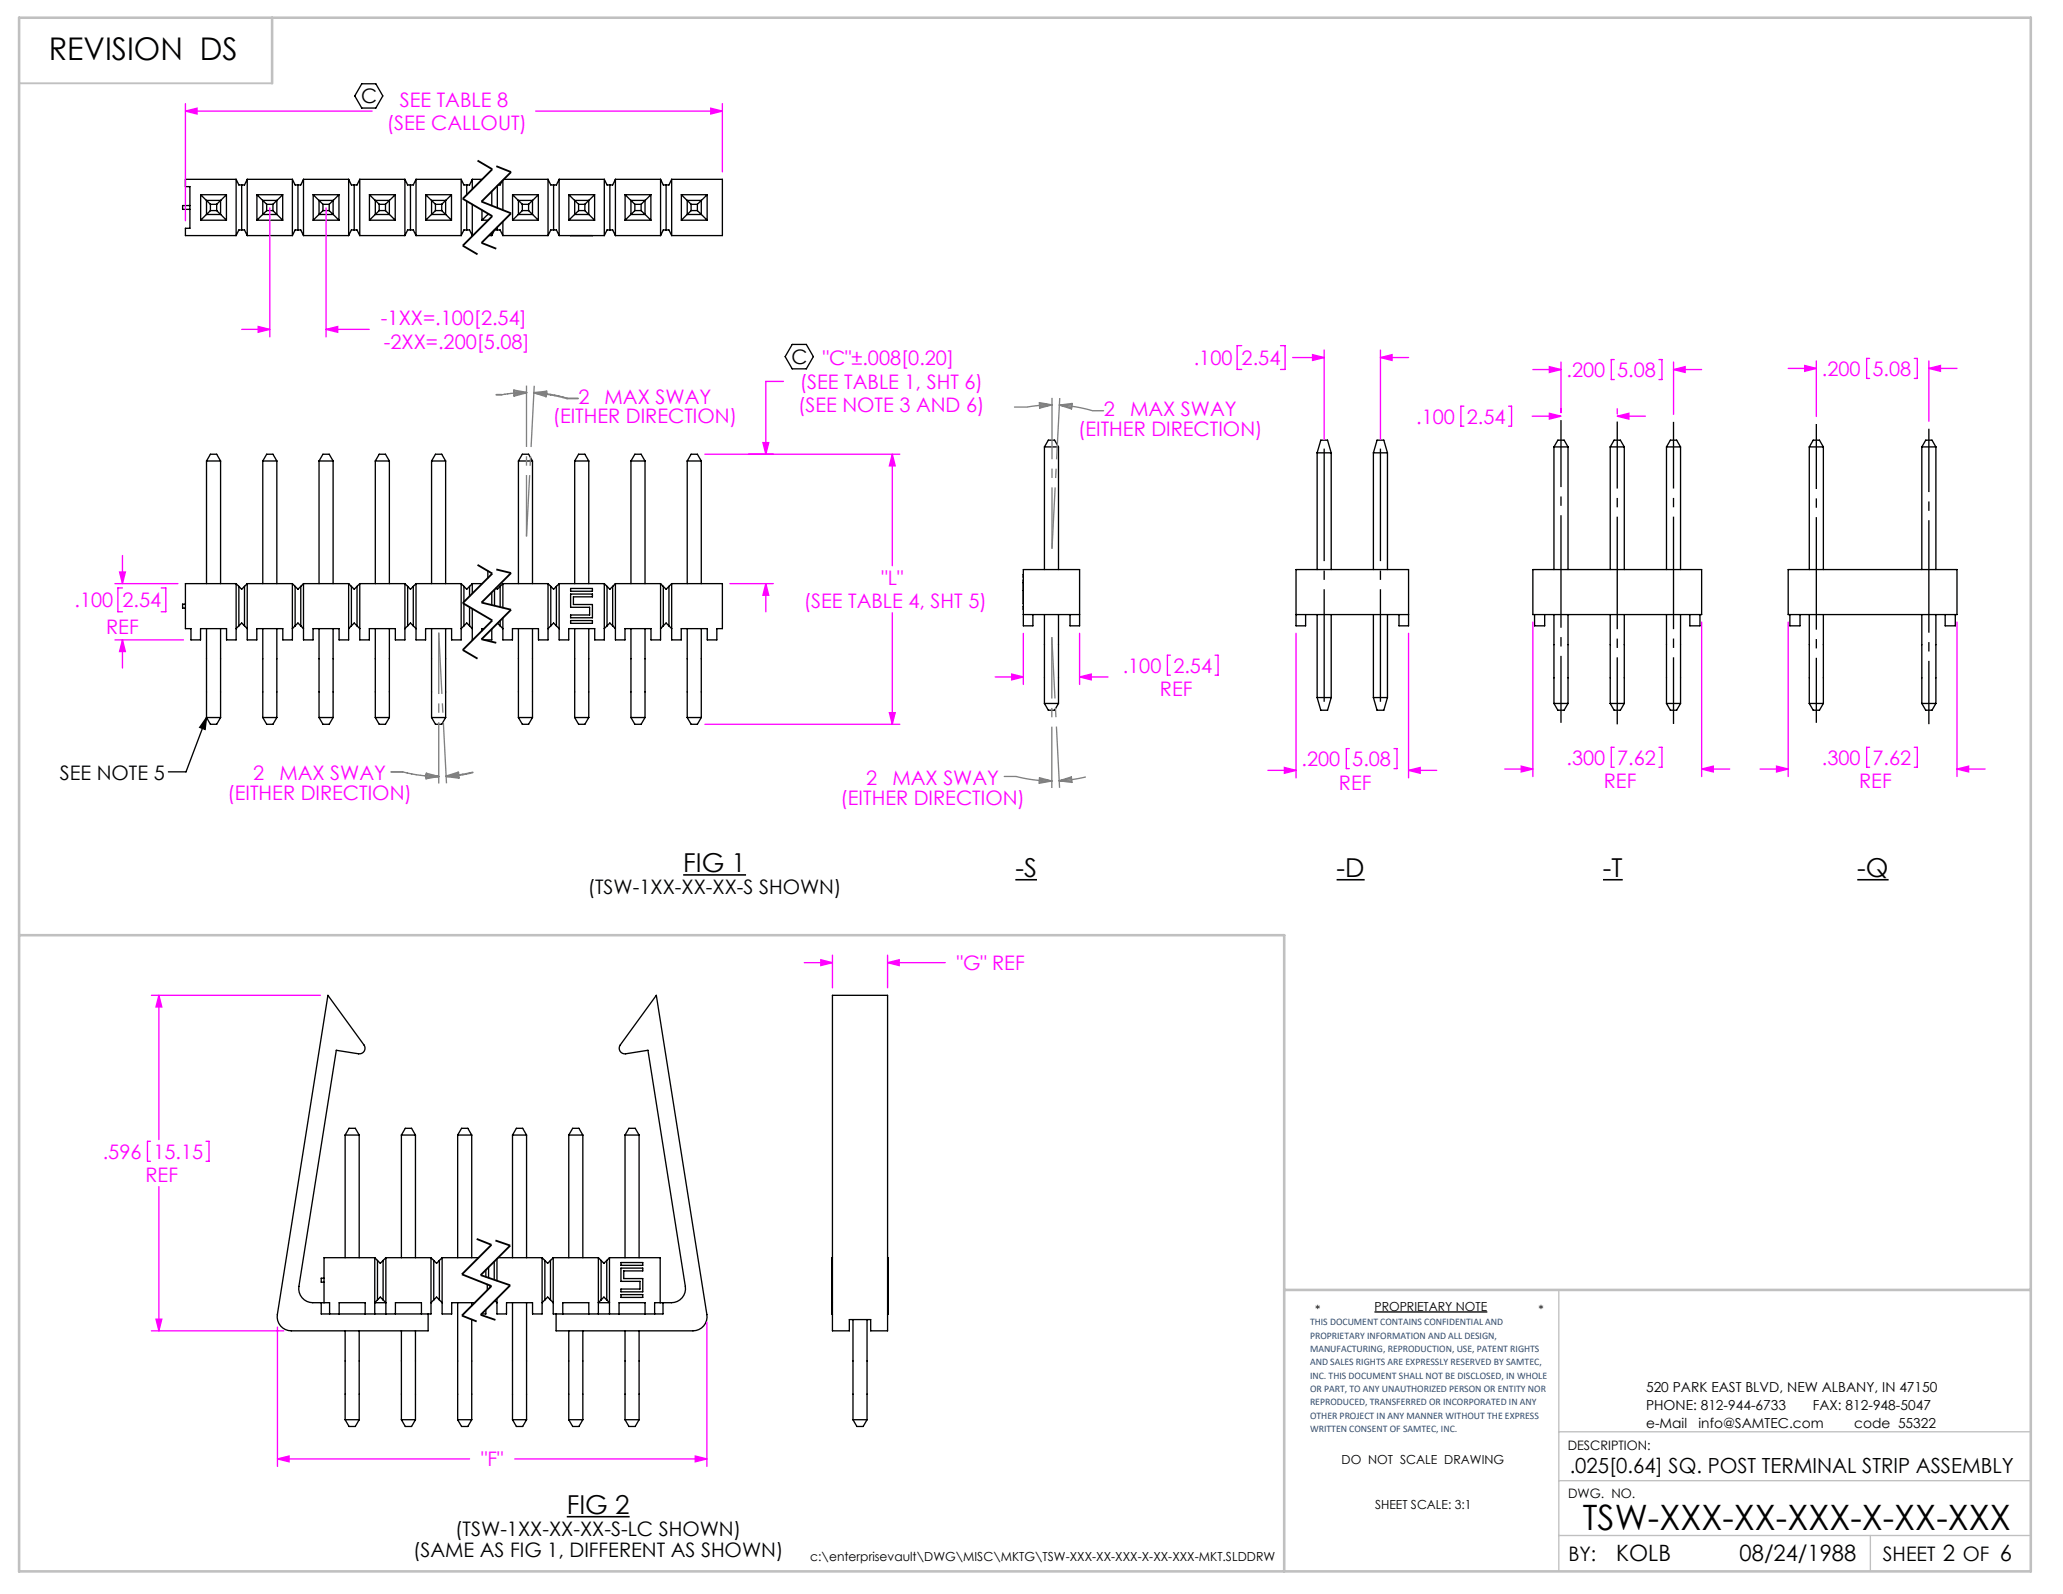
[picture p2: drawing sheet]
<svg xmlns="http://www.w3.org/2000/svg" width="279mm" height="216mm" viewBox="0 0 279 216" stroke-linecap="round" stroke-linejoin="round" font-family="sans-serif">
<path d="M0 0h279.4v215.9h-279.4z" fill="none" stroke="#fff" stroke-width=".18"/>
<g fill="none" stroke="#000" stroke-width=".18">
<path d="M49 11.3h1.9l.9 1.7-.9 1.6h-1.9l-1-1.6zM25.7 27.8h-1v.6h1M27.2 26.4h3.5M27.2 29.8h3.5M27.2 26.4l.8 .8M27.2 26.4v3.4M28 27.1v2M28 27.1h1.9v2M28 29.1h1.9M28 27.1l.5 .6M28 29l-.8 .8M28.5 27.7h.8"/>
<path d="M28.5 28.5h.8M28.5 27.7v.8M28.5 28.5l-.5 .6M29.3 27.7v.8M29.3 28.5l.6 .6M29.9 29l.8 .8M30.7 26.4v3.4M30.7 26.4l-1.4 1.3M32 24.3h-6.9v1h.6v5.6h-.6v1h6.9M32 24.3v7.6M32 24.3l.4 .8h.7l.4-.8M32 31.9l.4-.8h.7l.4 .8"/>
<path d="M32.7 25.1v6M33.5 24.3v7.6M33.5 31.9h6.1M33.5 24.3h6.1M34.8 26.4h3.5M34.8 29.8h3.5M34.8 26.4l1.3 1.3M34.8 26.4v3.4M35.6 27.1h1.9v2h-1.9zM36.1 27.7h.9M36.1 28.5h.9M36.1 27.7v.8"/>
<path d="M36.1 28.5l-1.3 1.3M37 28.5l.5 .6M37 27.7v.8M37.5 29l.8 .8M38.3 26.4v3.4M38.3 26.4l-1.3 1.3M39.6 24.3v7.6M39.6 24.3l.4 .8h.7l.4-.8M39.6 31.9l.4-.8h.7l.4 .8M40.4 25.1v6M41.1 24.3v7.6M41.1 31.9h6.1"/>
<path d="M41.1 24.3h6.1M42.4 26.4h3.5M42.4 29.8h3.5M42.4 26.4l1.3 1.3M42.4 26.4v3.4M43.7 27.7h.9M43.7 28.5h.9M43.7 28.5l-1.3 1.3M43.7 27.7v.8M44.6 28.5l.5 .6M44.6 27.7v.8M45.1 27.1h-1.9v2h1.9"/>
<path d="M45.1 27.1v2M45.1 27.1l-.5 .6M45.1 29l.8 .8M45.9 26.4v3.4M45.9 26.4l-.8 .8M47.2 24.3v7.6M47.2 24.3l.4 .8h.8l.3-.8M47.2 31.9l.4-.8h.8l.3 .8M48 25.1v6M48.7 24.3v7.6M48.7 31.9h6.1M48.7 24.3h6.1"/>
<path d="M50 26.4h3.5M50 29.8h3.5M50 26.4l1.4 1.3M50 26.4v3.4M51.4 27.7h.8M51.4 28.5h.8M51.4 27.7v.8M51.4 28.5l-1.4 1.3M52.2 28.5l.5 .6M52.2 27.7v.8M52.7 27.1h-1.9v2h1.9M52.7 27.1v2"/>
<path d="M52.7 27.1l-.5 .6M52.7 29l.8 .8M53.5 26.4v3.4M53.5 26.4l-.8 .8M54.8 24.3v7.6M54.8 24.3l.4 .8h.8l.3-.8M54.8 31.9l.4-.8h.8l.3 .8M55.6 25.1v6M56.3 24.3v7.6M56.3 31.9h6.2M56.3 24.3h6.2M57.7 26.4h3.4"/>
<path d="M57.7 29.8h3.4M57.7 26.4l1.3 1.3M57.7 26.4v3.4M58.4 27.1h2v2h-2zM58.4 29l-.7 .8M59 27.7h.8M59 28.5h.8M59 28.5l-.6 .6M59 27.7v.8M59.8 28.5l1.3 1.3M59.8 27.7v.8M61.1 26.4v3.4"/>
<path d="M61.1 26.4l-1.3 1.3M62.5 24.3v7.6M62.5 24.3l.3 .8h.8l.4-.8M62.5 31.9l.3-.8h.8l.4 .8M63.2 25.1v1.3M63.2 27.2v3.9M64 24.3v1.3M64 27.7v4.2M64 31.9h.1M64 24.3h1.3M65.3 29.8h.8M65.3 28.5v1.3"/>
<path d="M65.3 27.2v.1M66.1 28.9v.2M66.1 29.1h.2M66.1 29l-.8 .8M66.2 29l-.1 .1M66.2 31.9h.4M66.6 25.9v2M66.6 31.5v.4M66.6 31.9l.4-.8h.7l.4 .8M67.4 25.2v3M67.4 30.8v.3M68 24.5l-.3 .6h-.2"/>
<path d="M68.1 24.4v4.1M68.1 30v1.9M68.1 31.9h6.1M68.2 24.3h6M69.4 26.4v3.4M69.4 26.4l.8 .8M69.4 26.4h3.5M69.4 29.8h3.5M70.2 27.1v2h1.9M70.2 27.1h1.9M70.2 27.1l.5 .6M70.7 27.7h.9"/>
<path d="M70.7 28.5h.9M70.7 27.7v.8M70.7 28.5l-1.3 1.3M71.6 27.7v.8M71.6 28.5l.5 .6M72.1 27.1v2M72.1 29l.8 .8M72.1 27.1l-.5 .6M72.9 26.4v3.4M72.9 26.4l-.8 .8M74.2 24.3v7.6M74.2 24.3l.4 .8h.8l.3-.8"/>
<path d="M74.2 31.9l.4-.8h.8l.3 .8M75 25.1v6M75.7 24.3v7.6M75.7 31.9h6.1M75.7 24.3h6.1M77 26.4v3.4M77 26.4l1.4 1.3M77 26.4h3.5M77 29.8h3.5M77.3 31.9h2.9M78.4 27.7h.8M78.4 28.5h.8"/>
<path d="M78.4 28.5l-1.4 1.3M78.4 27.7v.8M79.2 28.5l.5 .6M79.2 27.7v.8M79.7 27.1h-1.9v2h1.9M79.7 27.1v2M79.7 27.1l-.5 .6M79.7 29l.8 .8M80.5 26.4v3.4M80.5 26.4l-.8 .8M81.8 24.3v7.6M81.8 31.9l.4-.8h.8l.3 .8"/>
<path d="M81.8 24.3l.4 .8h.8l.3-.8M82.6 25.1v6M83.3 24.3v7.6M83.3 31.9h6.2M83.3 24.3h6.2M84.7 26.4v3.4M84.7 26.4l1.3 1.3M84.7 26.4h3.5M84.7 29.8h3.5M85.5 29.1v-2h1.9v2M85.5 29.1h1.9M85.5 29l-.8 .8"/>
<path d="M86 27.7h.8M86 28.5h.8M86 27.7v.8M86 28.5l-.5 .6M86.8 28.5l.6 .6M86.8 27.7v.8M87.4 29l.8 .8M88.2 26.4l-1.4 1.3M88.2 26.4v3.4M89.5 24.3v7.6M89.5 24.3l.3 .8h.8l.4-.8M89.5 31.9l.3-.8h.8l.4 .8"/>
<path d="M90.2 25.1v6M91 24.3h6.8v7.6h-6.8M91 24.3v7.6M92.3 26.4v3.4M92.3 26.4l1.3 1.3M92.3 26.4h3.5M92.3 29.8h3.5M93.1 29.1v-2h1.9v2M93.1 29.1h1.9M93.1 29l-.8 .8M93.6 28.5l-.5 .6M93.6 27.7h.8"/>
<path d="M93.6 28.5h.8M93.6 27.7v.8M94.4 28.5l.6 .6M94.4 27.7v.8M95 29l.8 .8M95.8 26.4v3.4M95.8 26.4l-1.4 1.3M107.3 46.7h1.9l1 1.6-1 1.7h-1.9l-1-1.7zM25.1 79.1h6.9v7.6h-1.3v-1.6h-3.5v1.6h-1.3v-1.6h-.8zM28 62.4h1.9M28 62.4l.5-.9h.8l.6 .9M28 62.4v16.7"/>
<path d="M29.9 62.4v16.7M32 79.1l.7 .7 .4-.4M32.4 79.4v5.4M33.1 79.4v5.4M33.5 79.1v7.6h1.3v-1.6h3.5v1.6h1.3v-7.6M33.5 79.1h6.1M33.5 79.1l-.4 .3M35.6 62.4h1.9M35.6 62.4l.5-.9h.9l.5 .9M35.6 62.4v16.7M37.5 62.4v16.7M39.6 79.1l.8 .7 .3-.4"/>
<path d="M40 79.4v5.4M40.7 79.4v5.4M41.1 79.1v7.6h1.3v-1.6h3.5v1.6h1.3v-7.6M41.1 79.1h6.1M41.1 79.1l-.4 .3M43.2 62.4h1.9M43.2 62.4l.5-.9h.9l.5 .9M43.2 62.4v16.7M45.1 62.4v16.7M47.2 79.1l.8 .7 .7-.7M47.6 79.4v5.4M48.4 79.4v5.4"/>
<path d="M48.7 79.1v7.6h1.3v-1.6h3.5v1.6h1.3v-7.6M48.7 79.1h6.1M50.8 62.4h1.9M50.8 62.4l.6-.9h.8l.5 .9M50.8 62.4v16.7M52.7 62.4v16.7M54.8 79.1l.8 .7 .4-.4M55.2 79.4v5.4M56 79.4v5.4M56.3 79.1v7.6h1.3v-1.6h3.6v1.6h1.3v-7.6M56.3 79.1h6.2M56.3 79.1l-.3 .3"/>
<path d="M58.4 62.4h2M58.4 62.4l.6-.9h.8l.6 .9M58.4 62.4v16.7M60.4 62.4v16.7M62.5 79.1l.7 .7 .4-.4M62.8 79.4v2.1M63.6 79.4v1.4M64 79.1h1.3M64 79.1v1.3M64 79.1l-.4 .3M66.1 77.3v1M67 79.9v2.1"/>
<path d="M67.7 79.4v2.8M68.1 79.1h6.1M68.1 79.1v3.2M68.1 79.1l-.7 .7-.2-.2M70.2 62.4h1.9M70.2 62.4l.5-.9h.9l.5 .9M70.2 62.4v16.7M72.1 62.4v16.7M74.2 79.1v7.6h-1.3v-1.6h-3.5v1.6h-1.3v-3M74.2 79.1l.8 .7 .7-.7M74.6 79.4v5.4M75.4 79.4v5.4"/>
<path d="M75.7 79.1v7.6h1.3v-1.6h3.5v1.6h1.3v-7.6M75.7 79.1h6.1M77.3 79.7h2.9v.4h-2.9zM77.8 62.4h1.9M77.8 62.4l.6-.9h.8l.5 .9M77.8 62.4v16.7M79.7 62.4v16.7M81.8 79.1l.8 .7 .7-.7M82.2 79.4v5.4M83 79.4v5.4M83.3 79.1v7.6h1.3v-1.6h3.6v1.6h1.3v-7.6M83.3 79.1h6.2"/>
<path d="M85.5 62.4h1.9M85.5 62.4l.5-.9h.8l.6 .9M85.5 62.4v16.7M87.4 62.4v16.7M89.5 79.1l.7 .7 .8-.7M89.8 79.4v5.4M90.6 79.4v5.4M91 79.1h6.8v6h-.7v1.6h-1.3v-1.6h-3.5v1.6h-1.3zM93.1 62.4v16.7M93.1 62.4h1.9M93.1 62.4l.5-.9h.8l.6 .9M95 62.4v16.7"/>
<path d="M138.6 78.9h.1M138.6 78.6h.1M138.6 78.2h.1M138.6 77.8h.1M138.6 80h.1M141.5 60.5v16.6M141.5 60.5h1.9M141.5 60.5l.5-.9h.8l.6 .9M143.4 60.5v16.6M178.4 61.3l.5-1.7h.9l.5 1.7M178.4 61.3h1.9M178.4 61.3v15.8"/>
<path d="M180.3 61.3v15.8M186 61.3l.5-1.7h.9l.5 1.7M186 61.3h1.9M186 61.3v15.8M187.9 61.3v15.8M207.6 77.1h22.9v6.1h-22.9zM210.5 60.5h1.9M210.5 60.5l.5-.9h.8l.6 .9M210.5 60.5v16.6M212.4 60.5v16.6M218.1 60.5h1.9M218.1 60.5l.5-.9h.9l.5 .9"/>
<path d="M218.1 60.5v16.6M220 60.5v16.6M225.7 60.5h1.9M225.7 60.5l.5-.9h.9l.5 .9M225.7 60.5v16.6M227.6 60.5v16.6M242.2 77.1h22.8v6.1h-22.8zM245 60.5h1.9M245 60.5l.6-.9h.8l.5 .9M245 60.5v16.6M246.9 60.5v16.6M260.3 60.5h1.9"/>
<path d="M260.3 60.5l.5-.9h.9l.5 .9M260.3 60.5v16.6M262.2 60.5v16.6M25.1 81.8h-.4v.6h.4M28 97.2l-.2 1.6-.8-.3zM28 97.2h1.9M28 97.2l.5 .9h.8l.6-.9M28 85.1v12.1M28 97.2l-2.8 7.3h-2.4M29.9 85.1v12.1M32 85.1l.7-.7 .8 .7M35.6 97.2h1.9"/>
<path d="M35.6 97.2l.5 .9h.9l.5-.9M35.6 85.1v12.1M37.5 85.1v12.1M39.6 85.1l.8-.7 .7 .7M43.2 97.2h1.9M43.2 97.2l.5 .9h.9l.5-.9M43.2 85.1v12.1M45.1 85.1v12.1M47.2 85.1l.8-.7 .7 .7M50.8 97.2h1.9M50.8 97.2l.6 .9h.8l.5-.9M50.8 85.1v12.1"/>
<path d="M52.7 85.1v12.1M54.8 85.1l.8-.7 .7 .7M58.4 97.2h2M58.4 97.2l.6 .9h.8l.6-.9M58.4 85.1v12.1M60.4 85.1v12.1M62.5 85.1l.7-.7 .8 .7M62.8 81.8v3M63.6 82.2v2.6M64 82.4v4.3M65.3 86.5v.1M65.6 85.1h-.3v.3"/>
<path d="M66.6 85.2v1.5h-1M66.6 80.2v1.8M67.4 84.4l.7 .7M67.7 84.1v.7M70.2 97.2h1.9M70.2 97.2l.5 .9h.9l.5-.9M70.2 85.1v12.1M72.1 85.1v12.1M74.6 84.8l.4-.4 .7 .7M74.6 84.8l-.4 .3M77.3 80.5h2.9v.3h-2.5v1.1h2.5v1.8h-2.9v-.4h2.6v-1h-2.6zM77.3 84.1h2.9v.3h-2.9z"/>
<path d="M77.8 97.2h1.9M77.8 97.2l.6 .9h.8l.5-.9M77.8 85.1v12.1M79.7 85.1v12.1M82.2 84.8l-.4 .3M82.2 84.8l.4-.4 .7 .7M85.5 97.2h1.9M85.5 97.2l.5 .9h.8l.6-.9M85.5 85.1v12.1M87.4 85.1v12.1M89.8 84.8l.4-.4 .8 .7M89.8 84.8l-.3 .3"/>
<path d="M93.1 85.1v12.1M93.1 97.2h1.9M93.1 97.2l.5 .9h.8l.6-.9M95 85.1v12.1M138.6 82.1h.1M138.6 82.5h.1M138.6 81.8h.1M138.6 83.2h7.6M139.9 83.2v1.6h-1.3v-7.7h7.6v7.7h-1.3v-1.6M141.5 95.3h1.9M141.5 83.2v12.1M141.5 95.3l.5 .9h.8l.6-.9"/>
<path d="M143.4 83.2v12.1M175.5 83.2h15.3M176.8 83.2v1.6h-1.3v-7.7h15.3v7.7h-1.3v-1.6M178.4 94.5l.5 1.7h.9l.5-1.7M178.4 94.5h1.9M178.4 83.2v11.3M180.3 83.2v11.3M186 94.5l.5 1.7h.9l.5-1.7M186 94.5h1.9M186 83.2v11.3M187.9 83.2v11.3M207.8 83.2v1.6h1.4v-1.6"/>
<path d="M210.5 95.3h1.9M210.5 95.3l.5 .9h.8l.6-.9M210.5 83.2v12.1M212.4 83.2v12.1M218.1 95.3h1.9M218.1 95.3l.5 .9h.9l.5-.9M218.1 83.2v12.1M220 83.2v12.1M225.7 95.3h1.9M225.7 95.3l.5 .9h.9l.5-.9M225.7 83.2v12.1M227.6 83.2v12.1"/>
<path d="M228.9 83.2v1.6h1.3v-1.6M242.4 83.2v1.6h1.4v-1.6M245 95.3h1.9M245 95.3l.6 .9h.8l.5-.9M245 83.2v12.1M246.9 83.2v12.1M260.3 95.3h1.9M260.3 95.3l.5 .9h.9l.5-.9M260.3 83.2v12.1M262.2 83.2v12.1M263.4 83.2v1.6h1.4v-1.6M112.7 134.8h7.5v45.5h-2.3v-1.6h-2.9v1.6h-2.3z"/>
<path d="M46.7 153.7h1.9M46.7 153.7l.6-.9h.8l.5 .9M46.7 153.7v16.6M48.6 153.7v16.6M54.4 153.7h1.9M54.4 153.7l.5-.9h.8l.6 .9M54.4 153.7v16.6M56.3 153.7v16.6M62 153.7h1.9M62 153.7l.5-.9h.9l.5 .9M62 153.7v16.6M63.9 153.7v16.6"/>
<path d="M69.4 153.7v16.6M69.4 153.7h1.9M69.4 153.7l.5-.9h.9l.5 .9M71.3 153.7v16.6M77 153.7v16.6M77 153.7h1.9M77 153.7l.6-.9h.8l.5 .9M78.9 153.7v16.6M84.6 153.7v16.6M84.6 153.7h2M84.6 153.7l.6-.9h.8l.6 .9M86.6 153.7v16.6"/>
<path d="M43.9 173.1h-.4v.6h.4M44.6 178v-1.6h-2.2a1.9 1.9 0 0 1-1.9-2.2l5-31.9 3.1 .4a.76 .76 0 0 0 .7-.3 .76 .76 0 0 0 0-.9l-4.9-6.7-6.8 43.3a1.9 1.9 0 0 0 1.8 2.2h18.6v-2.3M45.9 178v-1.6h3.6v1.6M50.8 170.3h-6.9v6.1M50.8 170.3l.7 .8 .8-.8M50.8 170.3v7.7M51.1 170.7v5.4M51.5 175.7l.8 .7h-1.5zM51.9 170.7v5.4M52.3 170.3h6.1M52.3 170.3v7.7M53.6 178v-1.6h3.5v1.6"/>
<path d="M58.4 170.3v7.7h-14.9v-1.6M58.4 170.3l.7 .8 .8-.8M58.7 176.1l.4-.4 .8 .7M58.7 170.7v5.4M58.7 176.1l-.3 .3M59.5 170.7v5.4M59.9 170.3v7.7h1.3v-1.6h3.1M59.9 170.3h4.9M62 176.4v15.9M63.9 176.4v.5M63.9 178.7v13.6M65.8 177.4v.6h-.6"/>
<path d="M65.8 172v.9M66 174v.8M66.2 171.6v1.5M66.4 174.1v.3M66.9 170.9v2.4M67 176.2l.3 .2M67.3 170.5v3M67.5 170.3h5.9M69.4 176.4v15.9M71.3 176.4v15.9M73.4 170.3v7.7h-1.3v-1.6h-3.5v1.6h-1.3v-2.1M73.4 170.3l.8 .8 .7-.8"/>
<path d="M73.8 176.1l.4-.4 .7 .7M73.8 170.7v5.4M73.8 176.1l-.4 .3M74.6 170.7v5.4M74.9 170.3v7.7h14.9v-1.6M74.9 170.3h6.1M75.3 178v2.3h18.6a1.9 1.9 0 0 0 1.8-2.2l-6.8-43.3-4.9 6.7a.76 .76 0 0 0 0 .9 .76 .76 0 0 0 .7 .3l3.1-.4 5 31.9a1.91 1.91 0 0 1-1.9 2.2h-2.2v1.6M76.2 178v-1.6h3.5v1.6M81 170.3l.8 .8 .7-.8M81 170.3v7.7M81.4 170.7v5.4M81.8 175.7l.7 .7h-1.5z"/>
<path d="M82.2 170.7v5.4M82.5 170.3h6.9v6.1M82.5 170.3v7.7M83.8 178v-1.6h3.6v1.6M84.1 171.8h3v.3h-2.6v1.1h2.6v1.8h-3v-.4h2.6v-1h-2.6zM84.1 171h3v.4h-3zM84.1 175.4h3v.3h-3zM112.7 173.2h.1M112.7 172.1h.1M112.7 176.4h.1M112.7 171.8v3.2M112.7 175.4v.3"/>
<path d="M112.7 171v.4M112.7 170.3v7.7M115.5 178.7v13.6M117.4 178.7v13.6M120.2 176.4h.1M120.2 170.3h.1v7.7h-.1M186.1 177.7h15.3M46.7 192.3h1.9M46.7 192.3l.6 .9h.8l.5-.9M46.7 180.3v12M48.6 180.3v12M54.4 192.3h1.9"/>
<path d="M54.4 192.3l.5 .9h.8l.6-.9M54.4 180.3v12M56.3 180.3v12M62 192.3h1.9M62 192.3l.5 .9h.9l.5-.9M69.4 192.3h1.9M69.4 192.3l.5 .9h.9l.5-.9M77 180.3v12M77 192.3h1.9M77 192.3l.6 .9h.8l.5-.9M78.9 180.3v12M84.6 180.3v12"/>
<path d="M84.6 192.3h2M84.6 192.3l.6 .9h.8l.6-.9M86.6 180.3v12M115.5 192.3h1.9M115.5 192.3l.6 .9h.8l.5-.9"/>
</g>
<path d="M211.1 174.7v38.1M211.1 193.9h63.9M211.1 208h63.9M211.1 200.6h63.9M253.3 208v4.8" fill="none" stroke="#c0c0c0" stroke-width=".18"/>
<path d="M2.6 11.3h34.3" fill="none" stroke="#c0c0c0" stroke-width=".25"/>
<path d="M2.6 2.4h272.4v210.4h-272.4zM36.9 2.4v8.9M2.6 126.7h171.3v86.1M173.9 174.7h101.1" fill="none" stroke="#c0c0c0" stroke-width=".35"/>
<path d="M92.5 118.5h8.5M137.5 119.2h2.9M181 119.2h3.8M217.1 119.2h2.7M251.5 119.2h4.3M76.8 205.4h8.5" fill="none" stroke="#000" stroke-width=".21"/>
<g fill="none" stroke="#f0f" stroke-width=".18">
<path d="M25.1 14v15.9M25.1 15h25.3M25.1 15l1.6-.3v.7zM72.5 15h25.3M96.3 14.7l1.5 .3-1.5 .4zM97.8 14v9.3M36.5 28.2v17.4M44.2 28.2v17.4M32.7 44.6h3.8M35 44.2l1.5 .4-1.5 .4zM44.2 44.6h5.8M44.2 44.6l1.5-.4v.8z"/>
<path d="M103.3 59.9h.8l-.4 1.6zM106.1 51.7h-2.4v9.8M168.2 46.8h-.6v3.2h.6M173.4 46.8h.6v3.2h-.6M175.1 48.4h4.2M177.8 48l1.5 .4-1.5 .4zM179.3 47.4v12.1M187 47.4v12.1M187 48.4h3.8M187 48.4l1.5-.4v.8zM198.3 55h-.4v2.7h.4M204.3 55h.4v2.7h-.4"/>
<path d="M207.5 56.4h3.9M207.6 50.1h3.8M209.8 49.7l1.6 .4-1.6 .3zM209.8 56l1.6 .4-1.6 .4zM211.4 49v6.9M218.6 48.7h-.4v2.7h.4M219 56.4l1.6-.4v.8zM219 55.4v.7M219 56.4h3.8M224.7 48.7h.4v2.7h-.4M226.7 50.1l1.5-.4v.7zM226.7 49v7.1"/>
<path d="M226.7 50.1h3.8M242.2 49.9h3.8M244.4 49.5l1.6 .4-1.6 .4zM246 48.9v7.5M253.2 48.5h-.4v2.8h.4M259.3 48.5h.4v2.8h-.4M261.2 49.9l1.6-.4v.8zM261.2 48.9v8.2M261.2 49.9h3.8M15.6 79.1h8.5M16.2 77.5h.8l-.4 1.6zM16.6 79.6h-.6v3.3h.6"/>
<path d="M16.6 75.2v3.9M21.8 79.6h.7v3.3h-.7M95.5 61.5h26.4M98.9 79.1h5.8M103.7 79.1v3.8M103.7 79.1l.4 1.5h-.8zM120.8 61.5l.4 1.6h-.7zM120.8 61.5v15.1M15.6 86.7h9.2M16.6 86.7v3.8M16.6 86.7l.4 1.5h-.8zM95.5 98.1h26.4"/>
<path d="M120.5 96.5h.7l-.4 1.6zM120.8 83v15.1M134.8 91.7h3.8M137 91.3l1.6 .4-1.6 .4zM138.6 85.8v6.9M146.2 85.8v6.9M146.2 91.7h3.9M146.2 91.7l1.6-.4v.8zM158.5 88.7h-.4v2.8h.4M164.6 88.7h.4v2.8h-.4M175.5 85.8v19.6M190.8 85.8v19.6"/>
<path d="M207.6 84.3v20.9M230.5 84.3v20.9M242.2 84.3v20.9M265 84.3v20.9M171.7 104.3h3.8M174 103.9l1.5 .4-1.5 .4zM182.7 101.4h-.4v2.7h.4M188.8 101.4h.4v2.7h-.4M190.8 104.3h3.8M190.8 104.3l1.5-.4v.8zM203.8 104.2h3.8M206 103.8l1.6 .4-1.6 .4z"/>
<path d="M218.6 101.2h-.4v2.7h.4M224.7 101.2h.4v2.7h-.4M230.5 104.2l1.5-.4v.8zM230.5 104.2h3.8M238.4 104.2h3.8M240.6 103.8l1.6 .4-1.6 .4zM253.2 101.2h-.4v2.7h.4M259.3 101.2h.4v2.7h-.4M265 104.2l1.6-.4v.8zM265 104.2h3.9M20.5 134.8h22.9M21.5 134.8v19.5"/>
<path d="M21.5 134.8l.4 1.6h-.8zM108.9 130.4h3.8M111.2 130l1.5 .4-1.5 .4zM112.7 129.4v4.4M120.2 130.4l1.6-.4v.8zM120.2 129.4v4.4M120.2 130.4h7.8M20.4 154.6h-.4v2.7h.4M27.9 154.6h.4v2.7h-.4M21.1 178.7h.8l-.4 1.6zM21.5 160.7v19.6M37.6 179.7v18.9"/>
<path d="M95.7 179.1v19.5M20.5 180.3h17.9M37.6 197.6l1.6-.4v.8zM37.6 197.6h26M69.7 197.6h26M94.2 197.2l1.5 .4-1.5 .4z"/>
</g>
<g fill="none" stroke="#808080" stroke-width=".18">
<path d="M69.6 53.1l1.7 .1M71.3 53.2l-1.7 .2M71.3 53.2h-1.7l-1.7 .3M74 53l-1.7 .2 1.7 .5M140.8 54.5l1.7 .3-1.7 .5zM140.8 54.7l1.7 .1M142.5 54.8l-1.7 .3M142.5 54.8l-1.7 .1-1.7 .2h-1.7M143.5 54.9a19.5 19.5 0 0 1 4.5 .7h1.5M143.5 54.9l1.6 .3M143.5 54.9l1.7-.3-.1 .8zM145.2 54.8l-1.7 .1"/>
<path d="M54.6 104.6a19.5 19.5 0 0 0 4.8 .6M57.8 104.7l1.6 .5M59.4 105.2l-1.7 .3M62.1 104.8l-1.7 .3 1.7 .1M136 105.2h1.6a19.5 19.5 0 0 0 4.9 .6M140.8 105.5l1.7 .3M140.8 105.3l1.7 .5-1.8 .3zM142.5 105.8l-1.7 .1M143.5 105.8l1.6-.6 .1 .8zM143.5 105.8h1.7M145.1 105.4l-1.6 .4M147.1 105.2l-1.8 .4-1.8 .2"/>
</g>
<path d="M211.4 56.9v41M219 57.1v41M226.7 57.1v41" fill="none" stroke="#000" stroke-width=".18" stroke-dasharray="15.2 1.3 1.3 1.3" stroke-dashoffset="6.2" stroke-linecap="butt"/>
<path d="M179.3 60.5v34.8M187 60.5v34.8" fill="none" stroke="#000" stroke-width=".18" stroke-dasharray="15.2 1.3 1.3 1.3" stroke-dashoffset="-.2" stroke-linecap="butt"/>
<path d="M261.2 58.1v40" fill="none" stroke="#000" stroke-width=".18" stroke-dasharray="15.2 1.3 1.3 1.3" stroke-dashoffset="6.7" stroke-linecap="butt"/>
<path d="M246 57.4v40.5" fill="none" stroke="#000" stroke-width=".18" stroke-dasharray="15.2 1.3 1.3 1.3" stroke-dashoffset="6.4" stroke-linecap="butt"/>
<g fill="none" stroke="#000" stroke-width=".25" stroke-dasharray="6.3 1.3 1.3 1.3 1.3 1.3" stroke-linecap="butt">
<path d="M62.7 26.9l4 2.4M62.7 33.3l2 1.1M64.7 21.7l2 1.2M65.2 27.3l4 1.6M65.2 32.9l2 .8M66.7 22.9l-4 4M66.7 29.3l-4 4M67.2 22.5l2 .8M69.2 23.3l-4 4M69.2 28.9l-4 4M64.7 76.5l2 1.2M66.7 77.7l-4 4"/>
<path d="M67.2 77.1l2 .5M69.2 77.6l-4 4M62.7 81.7l4 2.3M62.7 88l2 1.2M65.2 81.6l4 1M65.2 86.6l2 .5M66.7 84l-4 4M69.2 82.6l-4 4M62.6 172.6l4 1.6M62.6 178.2l2 .8M64.6 167.8l2 .8M65.1 172.7l4 1.4"/>
<path d="M65.1 178.1l2 .7M66.6 168.6l-4 4M66.6 174.2l-4 4M67.1 168l2 .7M69.1 168.7l-4 4M69.1 174.1l-4 4"/>
</g>
<path d="M71.3 52.2v20.5M142.5 53.9v20.4M71.3 72.7l1.1-20.4M142.5 74.3l1-20.4M59.4 85.7l1.1 20.4M142.5 86.3l1 20.4M59.4 106.1v-20.4M142.5 106.7v-20.4" fill="none" stroke="#808080" stroke-width=".18" stroke-dasharray="15.2 1.3 1.3 1.3" stroke-dashoffset="6.9" stroke-linecap="butt"/>
<path d="M67.2 53.5h.7M69.6 52.9l1.7 .3-1.7 .4zM72.3 53.2l1.7 .3M72.3 53.2a19.5 19.5 0 0 1 4.5 .8h1.5M74 53.2h-1.7M74 53v.7M53 104.6h1.6M57.7 104.9l1.7 .3-1.7 .1M57.8 104.7l-.1 .8M60.4 105.1l1.7-.5v.8zM64 104.6l-1.8 .4-1.8 .1" fill="none" stroke="#808080" stroke-width=".25"/>
<path d="M28 97.2l-.2 1.6-.8-.3z" fill="#000"/>
<path d="M103.3 59.9h.8l-.4 1.6zM103.7 79.1l.4 1.5h-.8zM120.8 61.5l.4 1.6h-.7zM120.5 96.5h.7l-.4 1.6zM16.2 77.5h.8l-.4 1.6zM16.6 86.7l.4 1.5h-.8zM96.3 14.7l1.5 .3-1.5 .4zM25.1 15l1.6-.3v.7zM35 44.2l1.5 .4-1.5 .4zM44.2 44.6l1.5-.4v.8zM137 91.3l1.6 .4-1.6 .4zM146.2 91.7l1.6-.4v.8zM209.8 49.7l1.6 .4-1.6 .3zM226.7 50.1l1.5-.4v.7zM206 103.8l1.6 .4-1.6 .4zM230.5 104.2l1.5-.4v.8zM209.8 56l1.6 .4-1.6 .4zM219 56.4l1.6-.4v.8zM174 103.9l1.5 .4-1.5 .4zM190.8 104.3l1.5-.4v.8zM177.8 48l1.5 .4-1.5 .4zM187 48.4l1.5-.4v.8zM240.6 103.8l1.6 .4-1.6 .4zM265 104.2l1.6-.4v.8zM244.4 49.5l1.6 .4-1.6 .4zM261.2 49.9l1.6-.4v.8zM21.1 178.7h.8l-.4 1.6zM21.5 134.8l.4 1.6h-.8zM37.6 197.6l1.6-.4v.8zM94.2 197.2l1.5 .4-1.5 .4zM120.2 130.4l1.6-.4v.8zM111.2 130l1.5 .4-1.5 .4z" fill="#f0f"/>
<text font-size="4.7" x="214.4" y="207.3">TSW-XXX-XX-XXX-X-XX-XXX</text>
<text font-size="4.2" x="6.6" y="8.1">REVISION DS</text>
<g font-size="3.5">
<text x="92.5" y="118.1">FIG 1</text>
<text x="137.5" y="118.8">-S</text>
<text x="181" y="118.8">-D</text>
<text x="217.1" y="118.8">-T</text>
<text x="251.5" y="118.8">-Q</text>
<text x="76.8" y="205">FIG 2</text>
</g>
<g font-size="3">
<text x="218.9" y="211.4">KOLB</text>
<text x="235.6" y="211.4">08/24/1988</text>
</g>
<text font-size="2.8" x="212.6" y="199.6">.025[0.64] SQ. POST TERMINAL STRIP ASSEMBLY</text>
<g font-size="2.7">
<text x="48.9" y="13.9">C</text>
<text x="107.2" y="49.2">C</text>
<text x="8.1" y="105.6">SEE NOTE 5</text>
<text x="79.6" y="121.1">(TSW-1XX-XX-XX-S SHOWN)</text>
<text x="61.7" y="208">(TSW-1XX-XX-XX-S-LC SHOWN)</text>
<text x="55.9" y="210.9">(SAME AS FIG 1, DIFFERENT AS SHOWN)</text>
<text x="212.4" y="211.5">BY:</text>
<text x="255" y="211.4">SHEET 2 OF 6</text>
</g>
<g font-size="2.7" fill="#f0f">
<text x="52.4" y="17.6">(SEE CALLOUT)</text>
<text x="54.1" y="14.5">SEE TABLE 8</text>
<text x="51.6" y="44">-1XX=.100[2.54]</text>
<text x="52" y="47.2">-2XX=.200[5.08]</text>
<text x="108.3" y="52.7">(SEE TABLE 1, SHT 6)</text>
<text x="111.4" y="49.5">&quot;C&quot;±.008[0.20]</text>
<text x="161.7" y="49.5">.100</text>
<text x="168.2" y="49.5">2.54</text>
<text x="212.2" y="51.1">.200</text>
<text x="219" y="51.1">5.08</text>
<text x="246.7" y="50.9">.200</text>
<text x="253.6" y="50.9">5.08</text>
<text x="74.9" y="57.3">(EITHER DIRECTION)</text>
<text x="78.3" y="54.7">2</text>
<text x="81.9" y="54.7">MAX SWAY</text>
<text x="108.1" y="55.9">(SEE NOTE 3 AND 6)</text>
<text x="146" y="59">(EITHER DIRECTION)</text>
<text x="149.5" y="56.3">2</text>
<text x="153.1" y="56.3">MAX SWAY</text>
<text x="191.8" y="57.4">.100</text>
<text x="198.7" y="57.4">2.54</text>
<text x="10.1" y="82.3">.100</text>
<text x="16.6" y="82.3">2.54</text>
<text x="108.9" y="82.4">(SEE TABLE 4, SHT 5)</text>
<text x="119.4" y="79.2">&quot;L&quot;</text>
<text x="14.4" y="85.9">REF</text>
<text x="152" y="91.1">.100</text>
<text x="157.1" y="94.3">REF</text>
<text x="158.9" y="91.1">2.54</text>
<text x="34.3" y="105.7">2</text>
<text x="37.8" y="105.7">MAX SWAY</text>
<text x="117.3" y="106.3">2</text>
<text x="120.9" y="106.3">MAX SWAY</text>
<text x="176.3" y="103.8">.200</text>
<text x="181.3" y="106.9">REF</text>
<text x="183.1" y="103.8">5.08</text>
<text x="212.2" y="103.6">.300</text>
<text x="217.2" y="106.8">REF</text>
<text x="219" y="103.6">7.62</text>
<text x="246.7" y="103.6">.300</text>
<text x="251.8" y="106.8">REF</text>
<text x="253.6" y="103.6">7.62</text>
<text x="30.8" y="108.4">(EITHER DIRECTION)</text>
<text x="113.8" y="109">(EITHER DIRECTION)</text>
<text x="129.6" y="131.4">&quot;G&quot; REF</text>
<text x="13.9" y="156.9">.596</text>
<text x="19.7" y="160.1">REF</text>
<text x="20.8" y="156.9">15.15</text>
<text x="65.2" y="198.6">&quot;F&quot;</text>
</g>
<g font-size="1.9">
<text x="222.9" y="188.6">520 PARK EAST BLVD, NEW ALBANY, IN 47150</text>
<text x="222.9" y="191">PHONE: 812-944-6733</text>
<text x="245.5" y="191">FAX: 812-948-5047</text>
<text x="222.9" y="193.4">e-Mail</text>
<text x="230" y="193.4">info@SAMTEC.com</text>
<text x="251.1" y="193.4">code 55322</text>
</g>
<g font-size="1.8">
<text x="212.3" y="196.4">DESCRIPTION:</text>
<text x="212.4" y="202.9">DWG. NO.</text>
</g>
<g font-size="1.7">
<text x="178.1" y="177.9">*</text>
<text x="186.1" y="177.5">PROPRIETARY NOTE</text>
<text x="208.4" y="177.9">*</text>
<text x="181.7" y="198.3">DO NOT SCALE DRAWING</text>
<text x="186.2" y="204.3">SHEET SCALE: 3:1</text>
<text x="109.7" y="211.5">c:\enterprisevault\DWG\MISC\MKTG\TSW-XXX-XX-XXX-X-XX-XXX-MKT.SLDDRW</text>
</g>
<g font-size="1.4" fill="#1f497d">
<text x="177.4" y="179.5">THIS DOCUMENT CONTAINS CONFIDENTIAL AND</text>
<text x="177.4" y="181.3">PROPRIETARY INFORMATION AND ALL DESIGN,</text>
<text x="177.4" y="183.1">MANUFACTURING, REPRODUCTION, USE, PATENT RIGHTS</text>
<text x="177.4" y="184.9">AND SALES RIGHTS ARE EXPRESSLY RESERVED BY SAMTEC,</text>
<text x="177.4" y="186.7">INC. THIS DOCUMENT SHALL NOT BE DISCLOSED, IN WHOLE</text>
<text x="177.4" y="188.5">OR PART, TO ANY UNAUTHORIZED PERSON OR ENTITY NOR</text>
<text x="177.4" y="190.3">REPRODUCED, TRANSFERRED OR INCORPORATED IN ANY</text>
<text x="177.4" y="192.1">OTHER PROJECT IN ANY MANNER WITHOUT THE EXPRESS</text>
<text x="177.4" y="193.9">WRITTEN CONSENT OF SAMTEC, INC.</text>
</g>
</svg>
